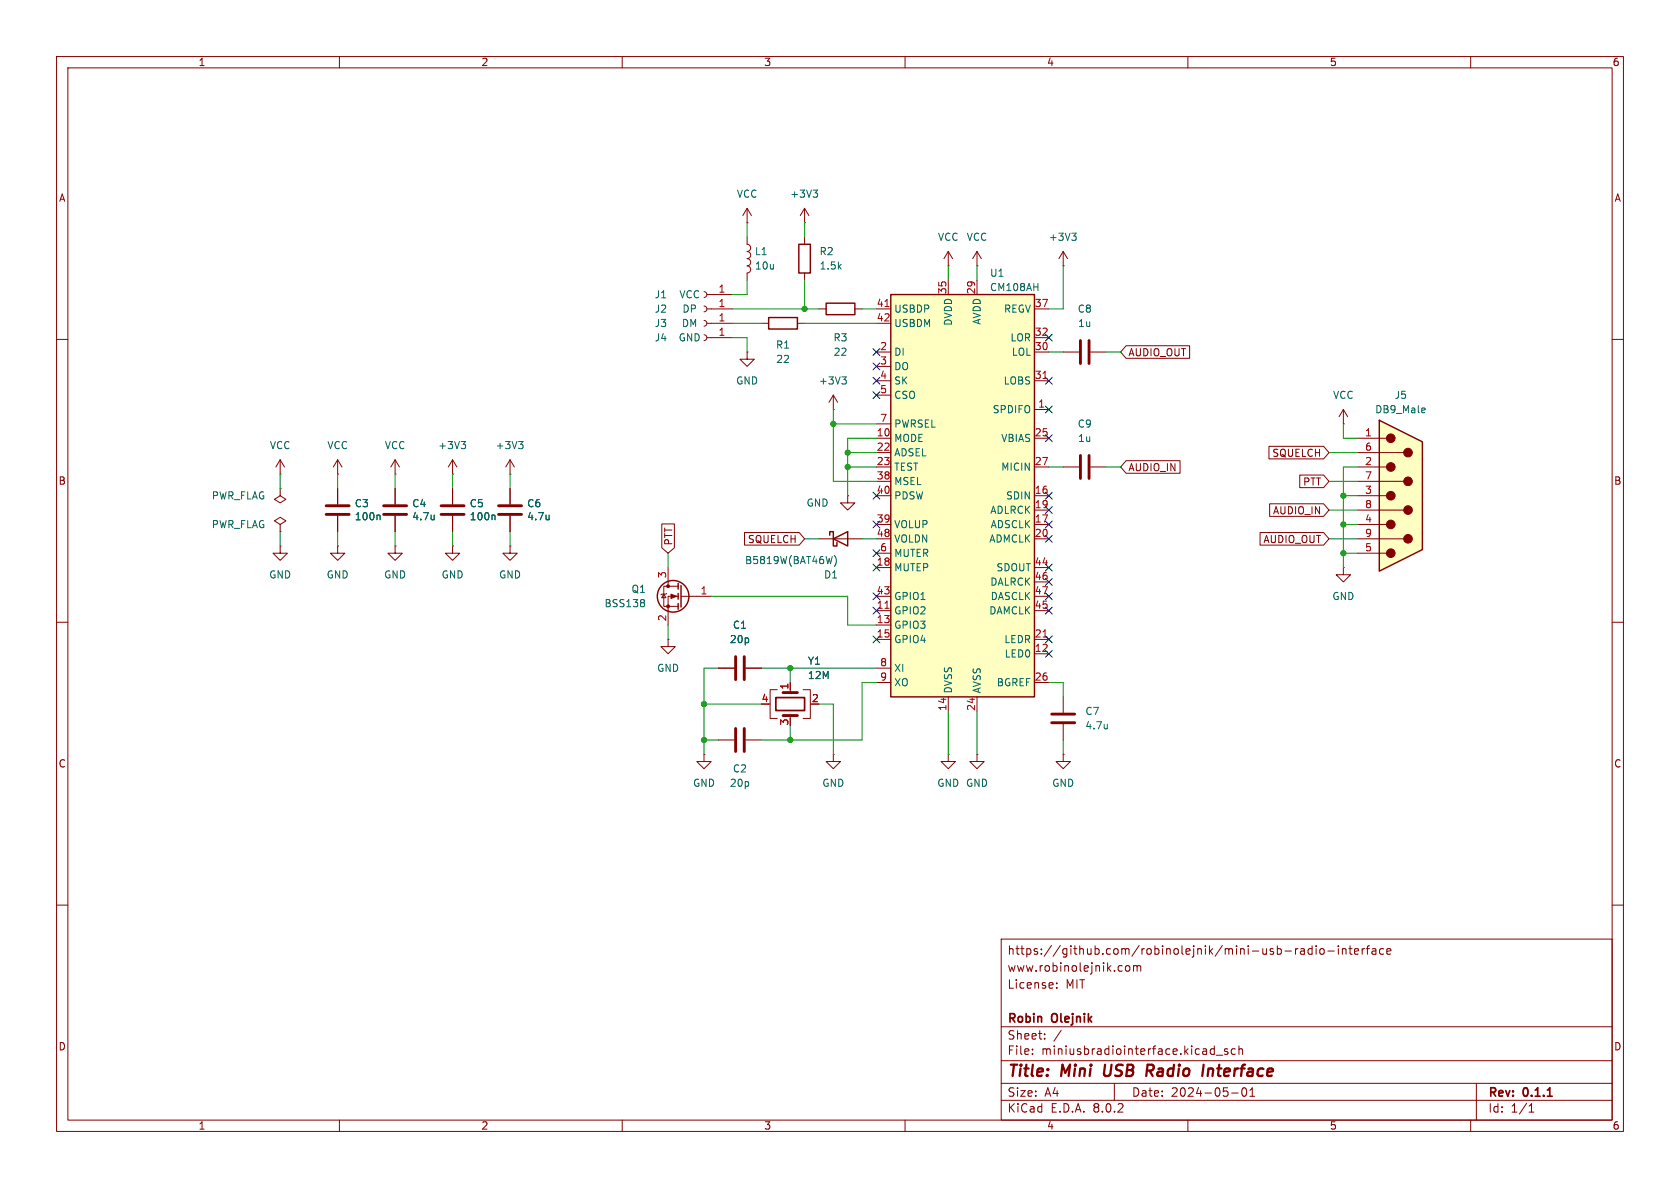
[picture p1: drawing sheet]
<svg xmlns="http://www.w3.org/2000/svg" width="297mm" height="210mm" viewBox="0 0 297 210" stroke-linecap="round" stroke-linejoin="round" font-family="sans-serif">
<g fill="none" stroke="#840000" stroke-width=".18">
<path d="M10 10h277v190h-277zM12 12h273v186h-273zM60 10v2M110 10v2M160 10v2M210 10v2M260 10v2M10 60h2M285 60h2M237.5 74.9h.1M237.5 72.4l-.8 1.3M237.5 72.4v2.5"/>
<path d="M237.5 72.4l.8 1.3M10 110h2M285 110h2M10 160h2M285 160h2M177 166h108v32h-108zM186.8 174.6v.1M186.8 173.8v.1M199 170.8l.2-.1 .5 .1v.6l-.1 .2-.4 .1-.2-.1zM200.4 170.8l.4-.1 .2 .2M200.4 170.7v1M201 170.9l.2-.2 .4 .1 .1 .9"/>
<path d="M201 170.9v.8M229 167.7v1M229.5 167.7l-.3 .1-.2 .2M230 167.8h.5l.1 .9M230.6 168.1h-.5a.29 .29 0 0 0-.2 .3 .29 .29 0 0 0 .2 .3l.5-.1M232 167.8l-.5-.1-.3 .3v.4l.2 .2h.6M232 167.2v1.5M232.7 167.2v.1M232.7 167.7v1M233.5 167.8l.3-.1 .3 .3v.4l-.3 .3-.3-.1-.2-.2v-.4zM234.7 168.1h1.2M236.6 167.2v.1"/>
<path d="M236.6 167.7v1M237.3 167.8l.2-.1 .4 .1 .1 .9M237.3 167.7v1M238.5 167.7h.5M238.7 167.2v1.3l.3 .2M239.5 168.2l.7-.1-.1-.3-.4-.1-.2 .2v.7h.6M240.8 167.7v1M241.2 167.7l-.2 .1-.2 .2M241.5 167.7h.6M242.1 167.2l-.4 .2v1.3M242.6 167.8h.6v.9M243.2 168.1h-.5a.29 .29 0 0 0-.2 .3 .29 .29 0 0 0 .2 .3l.5-.1"/>
<path d="M244.6 167.8l-.4-.1-.3 .3v.4l.1 .2h.6M245.2 168.2l.7-.1-.1-.3-.4-.1-.2 .2v.7h.6M60 198v2M110 198v2M160 198v2M177 194.5h108M177 191.5h108M177 187.5h108M177 181.5h108M182.5 186.3v.1M182.5 185.5v.1M184.7 183.6v.1"/>
<path d="M184.7 182.8v.1M187.6 182.1l-1.3 2M197 191.5v3M210 198v2M214.2 185.4l.5 .1M214.7 184.9v1.5M214.7 186.3l-.5 .1M215 186.5h1.2M217 185.5l-.3-.1-.2 .2v.2l.5 .2v.3h-.5M217.7 193.2h1.2M218.4 185.5l-.4-.1-.3 .3v.4l.1 .2h.6M219 185.5l.2-.1 .4 .1 .1 .9"/>
<path d="M219 184.9v1.5M219.7 192.4l.2-.1a.81 .81 0 0 1 .6 .6 .81 .81 0 0 1-.3 .8l-.2 .1a.81 .81 0 0 1-.3-1.4zM221 193.8h.8M221 192.7l.4-.4v1.5M260 198v2M261 191.5v6.5M270.3 196.6h.9M270.3 195.5l.4-.4v1.5"/>
</g>
<path d="M273.6 193.8h.8" fill="none" stroke="#840000" stroke-width=".3"/>
<path d="M195.4 188.2l-.2 1.6 .3 .4M202.9 188.2h.7M203.2 189.3l.6 .9M203.7 189.2l-.9 .1M213.7 188.9l-.2 1.3M214.2 188.9l-.6 .2" fill="none" stroke="#840000" stroke-width=".4"/>
<path d="M243.8 74.3l7.7 3.8v19.1l-7.7 3.8z" fill="#ffffc2"/>
<g fill="#840000" stroke="#840000" stroke-width=".18">
<circle cx="245.9" cy="77.5" r=".76"/>
<circle cx="245.9" cy="82.5" r=".76"/>
<circle cx="245.9" cy="87.6" r=".76"/>
<circle cx="245.9" cy="92.7" r=".76"/>
<circle cx="245.9" cy="97.8" r=".76"/>
<circle cx="248.9" cy="80" r=".76"/>
<circle cx="248.9" cy="85.1" r=".76"/>
<circle cx="248.9" cy="90.2" r=".76"/>
<circle cx="248.9" cy="95.2" r=".76"/>
</g>
<g fill="none" stroke="#840000" stroke-width=".18">
<path d="M240 77.5h5.1M49.5 96.5v1.3h1.3l-1.3 1.3-1.2-1.3h1.2M49.5 96.5h.1M80 83.8h.1M80 81.3v2.5M80 86.4v2.8M80 91.2v2.8M80 81.3l-.8 1.3M80 81.3l.8 1.3M90.2 86.4v2.8M90.2 91.2v2.8M149.9 87.6v1.3h-1.3l1.3 1.3 1.2-1.3h-1.2"/>
<path d="M149.9 87.6h.1M188 82.6h2.8M192.8 82.6h2.8M240 80h8.2M240 82.6h5.1M240 85.1h8.2M240 87.6h5.1M240 90.2h8.2M240 92.7h5.1M240 95.3h8.2M240 97.8h5.1M127 130.8h2.8"/>
<path d="M131.8 130.8h2.8M188 133.4v1.2h1.2l-1.2 1.3-1.3-1.3h1.3M188 133.4h.1M188 123.2v2.8M188 128v2.8"/>
</g>
<path d="M243.8 74.3l7.7 3.8v19.1l-7.7 3.8z" fill="none" stroke="#840000" stroke-width=".25"/>
<path d="M81.5 78h.8l-.4 .5M82.1 78.5l.2 .3v.3l-.2 .2M251.8 72.1l.1 .3-.6 .1M251.9 72.9l-.1 .1M87.3 91l.2 .2v.7M97.1 91v.9M97.1 91.8h-.1M195.8 128v.8M195.8 128.7l-.1 .1" fill="none" stroke="#006464" stroke-width=".18"/>
<path d="M78 90.9h4M78 89.4h4M88.1 90.9h4.1M88.1 89.4h4.1M191 80.5v4.1M192.5 80.5v4.1M130 128.8v4M131.6 128.8v4M185.9 127.8h4.1M185.9 126.2h4.1" fill="none" stroke="#840000" stroke-width=".51"/>
<path d="M157.5 52.1h25.4v71.1h-25.4z" fill="#ffffc2"/>
<g fill="none" stroke="#840000" stroke-width=".25">
<path d="M135.9 56.1h5.1v2.1h-5.1zM141.2 43.2h2.1v5.1h-2.1zM146 53.6h5.1v2h-5.1zM157.5 52.1h25.4v71.1h-25.4zM146.7 94.6v-.6h.6v2.5h.7v-.6M147.3 95.3l2.6-1.3v2.5zM119.9 103.1v1M119.9 104.9v1M119.9 106.7v1M120.4 103.5v3.8"/>
<circle cx="119" cy="105.4" r="2.79"/>
</g>
<g fill="none" stroke="#840000" stroke-width=".18">
<path d="M132.1 39.4h.1M132.1 36.8l-.8 1.3M132.1 36.8v2.6M132.1 36.8l.7 1.3M142.2 39.4h.1M142.2 36.8l-.7 1.3M142.2 36.8v2.6M142.2 36.8l.8 1.3M124.5 56.6l.3 .2 .2 .4-.2 .3-.3 .2M124.5 54.1l.3 .2 .2 .3-.2 .4-.3 .1M124.5 51.6l.3 .1 .2 .4-.2 .3-.3 .2M124.5 59.2l.3 .1 .2 .4-.2 .3-.3 .2"/>
<path d="M125 59.7h4.5M125 54.6h4.5M125 57.2h4.5M125 52.1h4.5M132.1 45.7a.64 .64 0 0 1 .6 .7 .64 .64 0 0 1-.6 .6 .63 .63 0 0 1 .6 .6 .63 .63 0 0 1-.6 .7v1.2M132.1 41.9v1.3a.64 .64 0 0 1 .6 .6 .64 .64 0 0 1-.6 .7 .63 .63 0 0 1 .6 .6 .63 .63 0 0 1-.6 .6M134.6 57.2h1.3M141 57.2h1.2M142.2 41.9v1.3M142.2 48.3v1.2M144.8 54.6h1.2M151.1 54.6h1.3"/>
<path d="M154.9 54.6h2.6M154.9 57.2h2.6M167.6 47h.1M167.6 44.5v2.5M167.6 49.5v2.6M167.6 44.5l-.7 1.2M167.6 44.5l.8 1.2M172.7 47h.1M172.7 44.5v2.5M172.7 49.5v2.6M172.7 44.5l-.7 1.2M172.7 44.5l.8 1.2"/>
<path d="M182.9 59.7h2.5M182.9 54.6h2.5M188 47h.1M188 44.5l-.8 1.2M188 44.5v2.5M188 44.5l.7 1.2M132.1 62.2v1.3h1.2l-1.2 1.3-1.3-1.3h1.3M132.1 62.2h.1M147.3 72.4h.1M147.3 69.9l-.7 1.2M147.3 69.9v2.5M147.3 69.9l.8 1.2"/>
<path d="M154.9 77.5h2.6M154.9 62.2h2.6M154.9 64.8h2.6M154.9 67.3h2.6M154.9 69.9h2.6M154.9 74.9h2.6M182.9 72.4h2.5M182.9 77.5h2.5M182.9 62.2h2.5M182.9 67.3h2.5M188 62.2h2.8M192.8 62.2h2.8"/>
<path d="M199.1 61.1h11.2v2.2h-11.2l-1-1.1zM224.3 78.9h9.7l.9 1.1-.9 1.1h-9.7zM49.5 86.4v1.2l1 .7-1 .6-1-.6 1-.7M49.5 86.4h.1M49.5 92.7l1-.6-1-.7-1 .7 1 .6v1.3M49.5 94h.1M49.5 83.8h.1M49.5 81.3l-.7 1.3M49.5 81.3v2.5M49.5 81.3l.8 1.3M59.7 96.5v1.3h1.3l-1.3 1.3-1.3-1.3h1.3M59.7 96.5h.1"/>
<path d="M59.7 83.8h.1M59.7 81.3v2.5M59.7 86.4v2.8M59.7 91.2v2.8M59.7 81.3l-.8 1.3M59.7 81.3l.8 1.3M69.8 96.5v1.3h1.3l-1.3 1.3-1.2-1.3h1.2M69.8 96.5h.1M69.8 83.8h.1M69.8 81.3v2.5M69.8 86.4v2.8M69.8 91.2v2.8"/>
<path d="M69.8 81.3l-.7 1.3M69.8 81.3l.8 1.3M80 96.5v1.3h1.3l-1.3 1.3-1.3-1.3h1.3M80 96.5h.1M80 86.4v2.8M80 91.2v2.8M90.2 83.8h.1M90.2 96.5v1.3h1.2l-1.2 1.3-1.3-1.3h1.3M90.2 96.5h.1M90.2 81.3l-.8 1.3M90.2 81.3v2.5M90.2 86.4v2.8"/>
<path d="M90.2 91.2v2.8M90.2 81.3l.7 1.3M117 92.6h2.2v4.2l-1.1 1-1.1-1zM131.6 94.1h9.7l.9 1.2-.9 1.1h-9.7zM144.8 95.3h7.6M154.9 87.6h2.6M154.9 92.7h2.6M154.9 95.3h2.6M154.9 80h2.6M154.9 82.6h2.6M154.9 85.1h2.6M154.9 97.8h2.6"/>
<path d="M182.9 87.6h2.5M182.9 92.7h2.5M182.9 90.2h2.5M182.9 95.3h2.5M182.9 82.6h2.5M199.1 81.4h9.5v2.3h-9.5l-1-1.1zM222.8 94.1h11.2l.9 1.2-.9 1.1h-11.2zM224.5 89.1h9.5l.9 1.1-.9 1.1h-9.5zM229.8 84h4.2l.9 1.1-.9 1.1h-4.2zM117.3 105l.4 .7h-.7zM117.9 104.9l-.2 .1h-.7l-.2 .2M118.1 113v1.3h-1.3l1.3 1.3 1.3-1.3h-1.3"/>
<path d="M118.1 113h.1M118.1 100.3v3.3M119.9 105.4h-1.8v5.1M119.9 103.6h-2.6v3.6h2.6M120.4 105.4h5.3M127 118.1h2.8M131.8 118.1h2.8M154.9 108h2.6M154.9 110.5h2.6M154.9 113h2.6M154.9 100.3h2.6M154.9 105.4h2.6"/>
<path d="M154.9 118.1h2.6M182.9 108h2.5M182.9 115.6h2.5M182.9 113h2.5M182.9 100.3h2.5M182.9 105.4h2.5M182.9 102.9h2.5M237.5 100.3v1.3h1.3l-1.3 1.3-1.3-1.3h1.3M237.5 100.3h.1M124.5 133.4v1.2h1.2l-1.2 1.3-1.3-1.3h1.3M124.5 133.4h.1M135.9 124.5h.2"/>
<path d="M137.4 121.9h-1.3v5.1h1.3M139.7 120.7v1.2M139.7 126.5v.5M142 121.9h1.3v5.1h-1.3M147.3 133.4v1.2h1.3l-1.3 1.3-1.3-1.3h1.3M147.3 133.4h.1M154.9 120.7h2.6M167.6 133.4v1.2h1.3l-1.3 1.3-1.2-1.3h1.2M167.6 133.4h.1M167.6 123.2v2.5M172.7 133.4v1.2h1.3l-1.3 1.3-1.3-1.3h1.3M172.7 133.4h.1"/>
<path d="M172.7 123.2v2.5M182.9 120.7h2.5"/>
</g>
<path d="M156.5 54.2h.7M184.4 66.9h.7M156.5 107.5h.7M184.4 112.6h.7" fill="none" stroke="#a90000" stroke-width=".18"/>
<g fill="none" stroke="#006464" stroke-width=".18">
<path d="M143.8 33.6h.7l-.4 .5M144.3 34.1l.2 .2v.3l-.2 .3M189.5 41.2h.8l-.5 .5M190 41.7l.3 .2v.3l-.3 .3M91.7 78h.8l-.5 .5M92.2 78.5l.3 .3v.3l-.3 .2M148.8 66.6h.8l-.4 .5M149.4 67.1l.2 .2v.3l-.2 .3M67 91l.2 .2v.7M76.8 91v.9M76.8 91.8h-.1M87.3 91l.2 .2v.7"/>
<path d="M97.1 91v.9M97.1 91.8h-.1M147.5 98.2a1.46 1.46 0 0 1 0 1.9M113.7 106l.2 .2-.2 .3 .2 .2v.3l-.2 .3"/>
</g>
<path d="M137.2 123.3h5v2.3h-5z" fill="none" stroke="#840000" stroke-width=".3"/>
<path d="M191 60.2v4.1M192.5 60.2v4.1M57.7 90.9h4M57.7 89.4h4M67.8 90.9h4.1M67.8 89.4h4.1M130 116.1v4M131.6 116.1v4M138.4 122.4h2.6M138.4 126.5h2.6" fill="none" stroke="#840000" stroke-width=".51"/>
<g fill="#840000" stroke="#840000" stroke-width=".18">
<path d="M118.6 105l1 .4-1 .4z"/>
<circle cx="118.1" cy="107.2" r=".25"/>
<circle cx="118.1" cy="103.6" r=".25"/>
</g>
<g fill="none" stroke="#009600" stroke-width=".18">
<path d="M132.1 39.4v2.5M142.2 39.4v2.5M129.5 54.6h15.3M129.5 57.2h5.1M129.5 59.7h2.6v2.5M132.1 49.5v2.6h-2.6M142.2 49.5v5.1M142.2 57.2h12.7M152.4 54.6h2.5M167.6 47v2.5M172.7 47v2.5M188 47v7.6h-2.6"/>
<path d="M147.3 72.4v12.7h7.6M147.3 74.9h7.6M154.9 77.5h-5v10.1M185.4 62.2h2.6M195.6 62.2h2.5M237.5 74.9v2.6h2.5M49.5 83.8v2.6M49.5 94v2.5M59.7 83.8v2.6M59.7 94v2.5M69.8 83.8v2.6M69.8 94v2.5"/>
<path d="M80 83.8v2.6M80 94v2.5M90.2 83.8v2.6M90.2 94v2.5M118.1 97.8v2.5M142.2 95.3h2.6M149.9 82.6h5M149.9 80h5M152.4 95.3h2.5M185.4 82.6h2.6M195.6 82.6h2.5M234.9 90.2h5.1"/>
<path d="M234.9 95.3h5.1M234.9 85.1h5.1M234.9 80h5.1M237.5 92.7h2.5M237.5 87.6h2.5M237.5 97.8h2.5M240 82.6h-2.5v17.7M118.1 110.5v2.5M125.7 105.4h24.2v5.1h5M127 118.1h-2.5v15.3M134.6 118.1h20.3M139.7 118.1v2.6"/>
<path d="M124.5 130.8h2.5M124.5 124.5h10.1M139.7 128.3v2.5M144.8 124.5h2.5v8.9M154.9 120.7h-2.5v10.1h-17.8M167.6 125.7v7.7M172.7 125.7v7.7M185.4 120.7h2.6v2.5M188 130.8v2.6"/>
</g>
<g fill="none" stroke="#000084" stroke-width=".18">
<path d="M184.8 59.1l1.2 1.2M186 59.1l-1.2 1.2M154.3 66.7l1.2 1.2M154.3 61.6l1.2 1.2M154.3 69.2l1.2 1.3M154.3 64.2l1.2 1.2M155.5 66.7l-1.2 1.2M155.5 61.6l-1.2 1.2M155.5 69.2l-1.2 1.3M155.5 64.2l-1.2 1.2M184.8 71.8l1.2 1.2M184.8 76.9l1.2 1.2"/>
<path d="M184.8 66.7l1.2 1.2M186 76.9l-1.2 1.2M186 66.7l-1.2 1.2M186 71.8l-1.2 1.2M154.3 87l1.2 1.2M154.3 92.1l1.2 1.2M154.3 97.2l1.2 1.2M154.3 99.7l1.2 1.2M155.5 87l-1.2 1.2M155.5 92.1l-1.2 1.2M155.5 97.2l-1.2 1.2M155.5 99.7l-1.2 1.2"/>
<path d="M184.8 87l1.2 1.2M184.8 94.6l1.2 1.3M184.8 99.7l1.2 1.2M184.8 92.1l1.2 1.2M184.8 89.6l1.2 1.2M186 87l-1.2 1.2M186 94.6l-1.2 1.3M186 99.7l-1.2 1.2M186 92.1l-1.2 1.2M186 89.6l-1.2 1.2M154.3 107.3l1.2 1.3M154.3 104.8l1.2 1.2"/>
<path d="M154.3 112.4l1.2 1.2M155.5 107.3l-1.2 1.3M155.5 104.8l-1.2 1.2M155.5 112.4l-1.2 1.2M184.8 112.4l1.2 1.2M184.8 115l1.2 1.2M184.8 107.3l1.2 1.3M184.8 102.3l1.2 1.2M184.8 104.8l1.2 1.2M186 112.4l-1.2 1.2M186 115l-1.2 1.2M186 107.3l-1.2 1.3"/>
<path d="M186 102.3l-1.2 1.2M186 104.8l-1.2 1.2"/>
</g>
<g fill="#009600" stroke="#009600" stroke-width=".18">
<circle cx="124.5" cy="130.8" r=".46"/>
<circle cx="139.7" cy="130.8" r=".46"/>
<circle cx="139.7" cy="118.1" r=".46"/>
<circle cx="124.5" cy="124.5" r=".46"/>
<circle cx="149.9" cy="80" r=".46"/>
<circle cx="149.9" cy="82.6" r=".46"/>
<circle cx="147.3" cy="74.9" r=".46"/>
<circle cx="142.2" cy="54.6" r=".46"/>
<circle cx="237.5" cy="92.7" r=".46"/>
<circle cx="237.5" cy="97.8" r=".46"/>
<circle cx="237.5" cy="87.6" r=".46"/>
</g>
<g font-size="2.8" fill="#840000">
<text x="178" y="190.9">Title:</text>
<text x="187.7" y="190.9">Mini</text>
<text x="196" y="190.9">USB</text>
<text x="204.3" y="190.9">Radio</text>
<text x="215" y="190.9">Interface</text>
</g>
<g font-size="2.1" fill="#840000">
<text x="178" y="172">www.robinolejnik.com</text>
<text x="178" y="169">https://github.com/robinolejnik/mini-usb-radio-interface</text>
<text x="178" y="175">License:</text>
<text x="188.4" y="175">MIT</text>
<text x="178" y="184">Sheet:</text>
<text x="178" y="181.2">Robin</text>
<text x="186" y="181.2">Olejnik</text>
<text x="178" y="186.7">File:</text>
<text x="184.1" y="186.7">miniusbradiointerface.kicad_sch</text>
<text x="178" y="196.9">KiCad</text>
<text x="178" y="194.1">Size:</text>
<text x="184.7" y="194.1">A4</text>
<text x="185.7" y="196.9">E.D.A.</text>
<text x="193.3" y="196.9">8.0.2</text>
<text x="200" y="194.1">Date:</text>
<text x="207" y="194.1">2024-05-01</text>
<text x="263" y="194.3">Rev:</text>
<text x="263" y="196.9">Id:</text>
<text x="267.1" y="196.9">1/1</text>
<text x="269.4" y="194.3">0.1.1</text>
</g>
<g font-size="1.8" fill="#840000">
<text x="35" y="11.9">1</text>
<text x="85" y="11.9">2</text>
<text x="135" y="11.9">3</text>
<text x="185" y="11.9">4</text>
<text x="235" y="11.9">5</text>
<text x="285" y="11.9">6</text>
<text x="10.3" y="35.9">A</text>
<text x="285.3" y="35.9">A</text>
<text x="199.4" y="63.2">AUDIO_OUT</text>
<text x="199.4" y="83.5">AUDIO_IN</text>
<text x="224.8" y="81">SQUELCH</text>
<text x="10.3" y="85.9">B</text>
<text x="230.3" y="86">PTT</text>
<text x="285.3" y="85.9">B</text>
<text x="224.9" y="91.1">AUDIO_IN</text>
<text x="119.1" y="96.5" transform="rotate(-90 119.1 96.5)">PTT</text>
<text x="132.1" y="96.2">SQUELCH</text>
<text x="223.3" y="96.2">AUDIO_OUT</text>
<text x="10.3" y="135.9">C</text>
<text x="285.3" y="135.9">C</text>
<text x="10.3" y="185.9">D</text>
<text x="285.3" y="185.9">D</text>
<text x="35" y="199.9">1</text>
<text x="85" y="199.9">2</text>
<text x="135" y="199.9">3</text>
<text x="185" y="199.9">4</text>
<text x="235" y="199.9">5</text>
<text x="285" y="199.9">6</text>
</g>
<g font-size="1.8" fill="#006464">
<text x="130.2" y="35.2">VCC</text>
<text x="139.6" y="35.2">+3V3</text>
<text x="133.4" y="45.3">L1</text>
<text x="133.4" y="47.9">10u</text>
<text x="144.8" y="45.3">R2</text>
<text x="144.8" y="47.9">1.5k</text>
<text x="165.7" y="42.8">VCC</text>
<text x="170.8" y="42.8">VCC</text>
<text x="185.3" y="42.8">+3V3</text>
<text x="115.6" y="52.9">J1</text>
<text x="120" y="52.9">VCC</text>
<text x="174.9" y="49.1">U1</text>
<text x="174.9" y="51.7">CM108AH</text>
<text x="115.6" y="58">J3</text>
<text x="115.6" y="55.5">J2</text>
<text x="120.5" y="58">DM</text>
<text x="120.5" y="55.5">DP</text>
<text x="158" y="55.5">USBDP</text>
<text x="158" y="58">USBDM</text>
<text x="168.5" y="57.7" transform="rotate(-90 168.5 57.7)">DVDD</text>
<text x="173.6" y="57.5" transform="rotate(-90 173.6 57.5)">AVDD</text>
<text x="177.4" y="55.5">REGV</text>
<text x="190.4" y="55.5">C8</text>
<text x="190.5" y="58">1u</text>
<text x="115.6" y="60.6">J4</text>
<text x="119.9" y="60.6">GND</text>
<text x="137.1" y="61.8">R1</text>
<text x="137.1" y="64.4">22</text>
<text x="147.2" y="60.6">R3</text>
<text x="147.3" y="63.1">22</text>
<text x="158" y="63.1">DI</text>
<text x="158" y="65.6">DO</text>
<text x="178.5" y="60.6">LOR</text>
<text x="178.8" y="63.1">LOL</text>
<text x="130" y="68.2">GND</text>
<text x="144.7" y="68.2">+3V3</text>
<text x="158" y="68.2">SK</text>
<text x="158" y="70.7">CSO</text>
<text x="177.3" y="68.2">LOBS</text>
<text x="235.6" y="70.7">VCC</text>
<text x="246.5" y="70.7">J5</text>
<text x="158" y="75.8">PWRSEL</text>
<text x="175.4" y="73.3">SPDIFO</text>
<text x="190.4" y="75.8">C9</text>
<text x="243" y="73.3">DB9_Male</text>
<text x="47.6" y="79.6">VCC</text>
<text x="57.8" y="79.6">VCC</text>
<text x="67.9" y="79.6">VCC</text>
<text x="77.4" y="79.6">+3V3</text>
<text x="87.5" y="79.6">+3V3</text>
<text x="158" y="78.3">MODE</text>
<text x="158" y="80.9">ADSEL</text>
<text x="158" y="83.4">TEST</text>
<text x="176.9" y="78.3">VBIAS</text>
<text x="176.9" y="83.4">MICIN</text>
<text x="190.5" y="78.3">1u</text>
<text x="37.3" y="88.5">PWR_FLAG</text>
<text x="62.6" y="89.9">C3</text>
<text x="72.8" y="89.9">C4</text>
<text x="82.9" y="89.9">C5</text>
<text x="93.1" y="89.9">C6</text>
<text x="142.5" y="89.8">GND</text>
<text x="158" y="86">MSEL</text>
<text x="158" y="88.5">PDSW</text>
<text x="177.8" y="88.5">SDIN</text>
<text x="37.3" y="93.6">PWR_FLAG</text>
<text x="62.6" y="92.2">100n</text>
<text x="72.8" y="92.2">4.7u</text>
<text x="82.9" y="92.2">100n</text>
<text x="93.1" y="92.2">4.7u</text>
<text x="158" y="93.6">VOLUP</text>
<text x="175" y="91">ADLRCK</text>
<text x="175" y="93.6">ADSCLK</text>
<text x="131.6" y="99.9">B5819W(BAT46W)</text>
<text x="158" y="101.2">MUTEP</text>
<text x="158" y="96.1">VOLDN</text>
<text x="158" y="98.7">MUTER</text>
<text x="174.8" y="96.1">ADMCLK</text>
<text x="176.1" y="101.2">SDOUT</text>
<text x="47.5" y="102.5">GND</text>
<text x="57.7" y="102.5">GND</text>
<text x="67.8" y="102.5">GND</text>
<text x="78" y="102.5">GND</text>
<text x="88.1" y="102.5">GND</text>
<text x="106.8" y="107.5">BSS138</text>
<text x="111.5" y="105">Q1</text>
<text x="145.6" y="102.5">D1</text>
<text x="158" y="106.3">GPIO1</text>
<text x="175" y="103.7">DALRCK</text>
<text x="175" y="106.3">DASCLK</text>
<text x="235.5" y="106.3">GND</text>
<text x="128.9" y="113.9">20p</text>
<text x="129.5" y="111.4">C1</text>
<text x="158" y="108.8">GPIO2</text>
<text x="158" y="111.4">GPIO3</text>
<text x="158" y="113.9">GPIO4</text>
<text x="174.8" y="108.8">DAMCLK</text>
<text x="177.5" y="113.9">LEDR</text>
<text x="116.1" y="119">GND</text>
<text x="142.7" y="117.7">Y1</text>
<text x="158" y="119">XI</text>
<text x="177.5" y="116.4">LED0</text>
<text x="142.7" y="120.2">12M</text>
<text x="158" y="121.5">XO</text>
<text x="168.5" y="122.7" transform="rotate(-90 168.5 122.7)">DVSS</text>
<text x="173.6" y="122.7" transform="rotate(-90 173.6 122.7)">AVSS</text>
<text x="176.1" y="121.5">BGREF</text>
<text x="191.8" y="126.6">C7</text>
<text x="191.8" y="129.1">4.7u</text>
<text x="129.5" y="136.8">C2</text>
<text x="122.4" y="139.3">GND</text>
<text x="128.9" y="139.3">20p</text>
<text x="145.3" y="139.3">GND</text>
<text x="165.6" y="139.3">GND GND</text>
<text x="185.9" y="139.3">GND</text>
</g>
<g font-size="1.8" fill="#a90000">
<text x="126.9" y="51.8">1</text>
<text x="167.4" y="52.1" transform="rotate(-90 167.4 52.1)">35</text>
<text x="172.5" y="52.1" transform="rotate(-90 172.5 52.1)">29</text>
<text x="126.9" y="56.9">1</text>
<text x="126.9" y="54.4">1</text>
<text x="126.9" y="59.4">1</text>
<text x="154.9" y="54.4">41</text>
<text x="154.9" y="56.9">42</text>
<text x="182.8" y="59.4">32</text>
<text x="182.8" y="54.4">37</text>
<text x="155.5" y="62">2</text>
<text x="155.5" y="64.5">3</text>
<text x="182.8" y="62">30</text>
<text x="155.5" y="67.1">4</text>
<text x="155.5" y="69.6">5</text>
<text x="182.8" y="67.1">31</text>
<text x="154.9" y="77.2">10</text>
<text x="155.5" y="74.7">7</text>
<text x="182.8" y="77.2">25</text>
<text x="183.4" y="72.1">1</text>
<text x="241.2" y="77.2">1</text>
<text x="154.9" y="79.8">22</text>
<text x="154.9" y="82.3">23</text>
<text x="182.8" y="82.3">27</text>
<text x="241.2" y="82.3">2</text>
<text x="241.2" y="79.8">6</text>
<text x="154.9" y="84.8">38</text>
<text x="154.9" y="87.4">40</text>
<text x="182.8" y="87.4">16</text>
<text x="182.8" y="89.9">19</text>
<text x="241.2" y="87.4">3</text>
<text x="241.2" y="84.8">7</text>
<text x="241.2" y="89.9">8</text>
<text x="154.9" y="92.5">39</text>
<text x="154.9" y="95">48</text>
<text x="182.8" y="92.5">17</text>
<text x="182.8" y="95">20</text>
<text x="241.2" y="92.5">4</text>
<text x="241.2" y="95">9</text>
<text x="154.9" y="100.1">18</text>
<text x="155.5" y="97.5">6</text>
<text x="182.8" y="100.1">44</text>
<text x="241.2" y="97.5">5</text>
<text x="117.9" y="102.3" transform="rotate(-90 117.9 102.3)">3</text>
<text x="123.8" y="105.2">1</text>
<text x="154.9" y="107.7">11</text>
<text x="154.9" y="105.2">43</text>
<text x="182.8" y="107.7">45</text>
<text x="182.8" y="102.6">46</text>
<text x="182.8" y="105.2">47</text>
<text x="117.9" y="109.9" transform="rotate(-90 117.9 109.9)">2</text>
<text x="154.9" y="110.2">13</text>
<text x="154.9" y="112.8">15</text>
<text x="182.8" y="112.8">21</text>
<text x="155.5" y="117.9">8</text>
<text x="182.8" y="115.3">12</text>
<text x="134.5" y="124.2">4</text>
<text x="139.4" y="122" transform="rotate(-90 139.4 122)">1</text>
<text x="143.4" y="124.2">2</text>
<text x="155.5" y="120.4">9</text>
<text x="167.4" y="125.8" transform="rotate(-90 167.4 125.8)">14</text>
<text x="172.5" y="125.8" transform="rotate(-90 172.5 125.8)">24</text>
<text x="182.8" y="120.4">26</text>
<text x="139.4" y="128.3" transform="rotate(-90 139.4 128.3)">3</text>
</g>
</svg>
